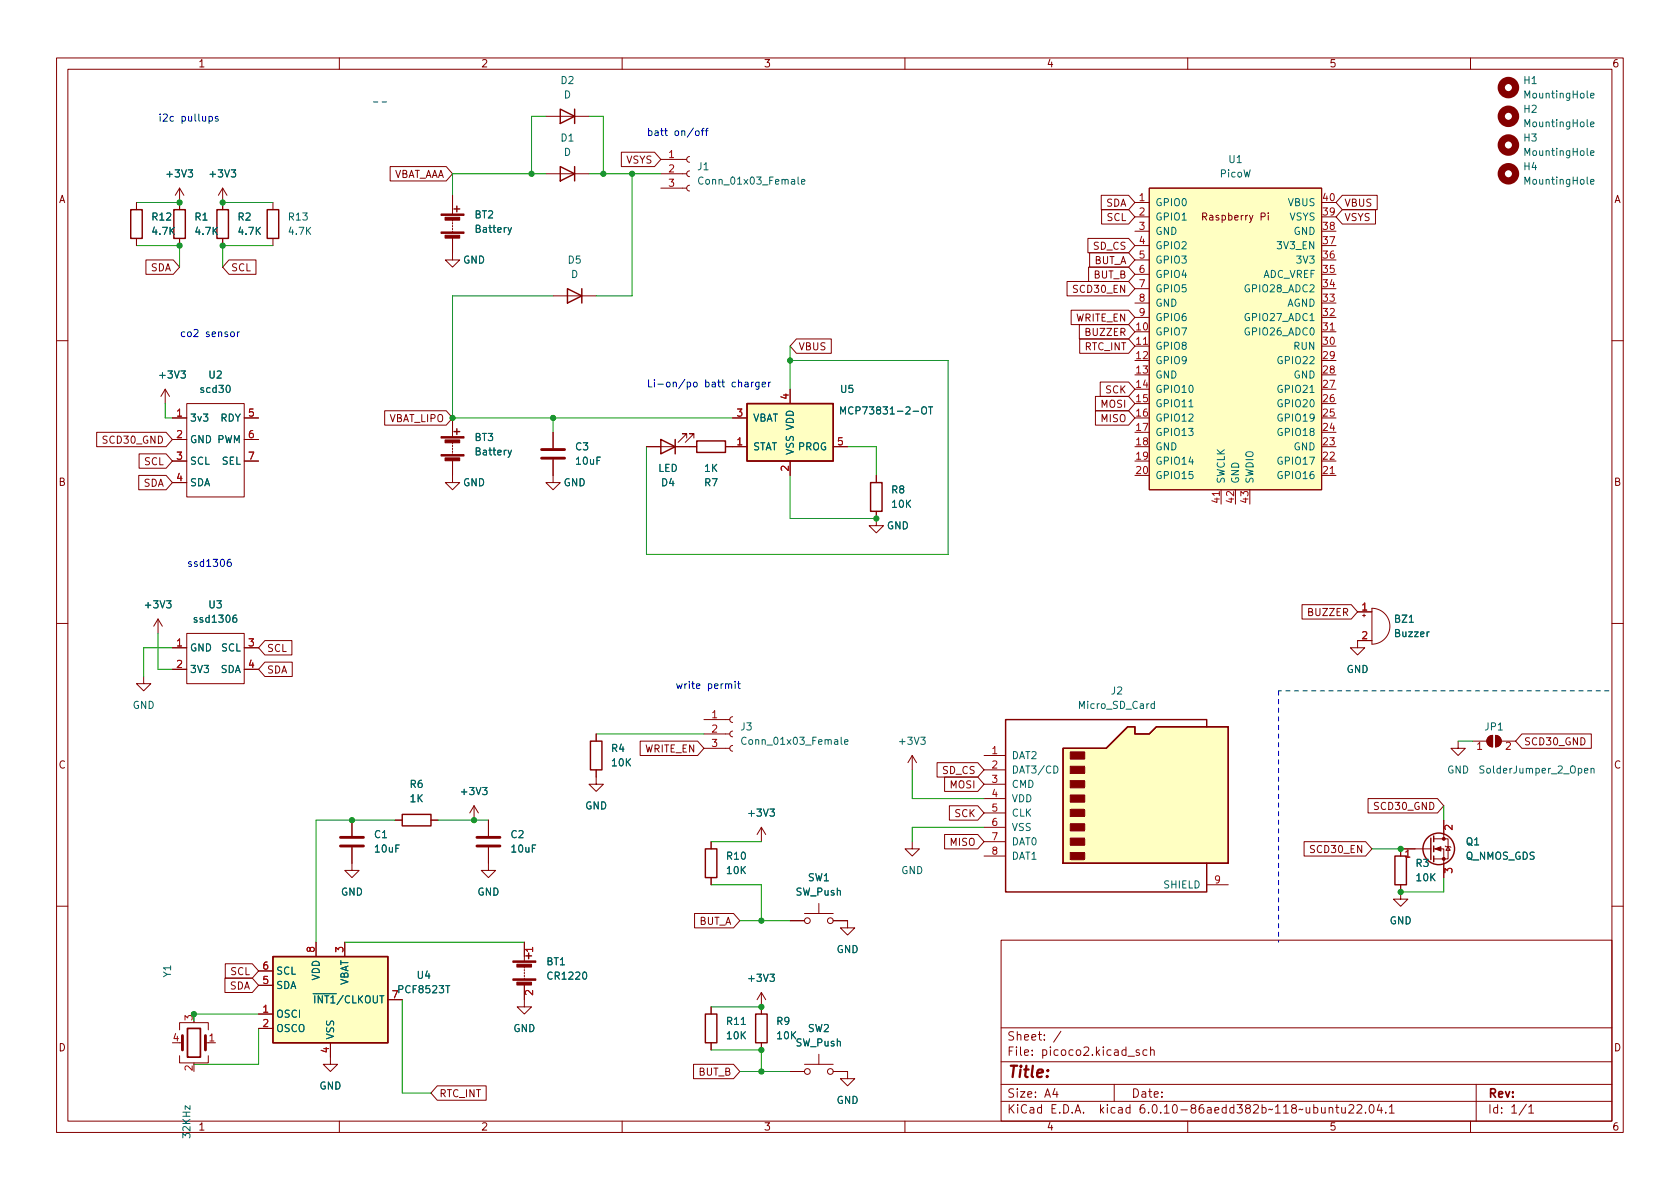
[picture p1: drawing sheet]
<svg xmlns="http://www.w3.org/2000/svg" width="297mm" height="210mm" viewBox="0 0 297 210" stroke-linecap="round" stroke-linejoin="round" font-family="sans-serif">
<g fill="none" stroke="#840000" stroke-width=".18">
<path d="M10 10.2h277v190.1h-277zM12 12.2h273v186.1h-273zM60 10.2v2M110 10.2v2M160 10.2v2M210 10.2v2M260 10.2v2M24.1 35.8v1.3M31.7 33.3l-.7 1.2M31.7 33.3v3.8M31.7 33.3l.8 1.2M39.4 33.3v3.8"/>
<path d="M39.4 33.3l-.8 1.2M39.4 33.3l.7 1.2M48.3 35.8v1.3M69 29.5h9.9l1.1 1.2-1.1 1.3h-9.9zM80 34.5v3.3M80 38.9v.2M80 39.4v.2M80 39.9v.2M96.5 30.7h7.6M96.5 20.6h7.6M109.9 26.9h5.8l1.1 1.3-1.1 1.3h-5.8zM116.8 30.7h4.6"/>
<path d="M116.8 33.3h4.6M116.8 28.2h4.6M121.9 32.8l-.3 .1-.2 .4 .2 .3 .3 .2M121.9 30.2l-.3 .2-.2 .3 .2 .4 .3 .1M121.9 27.7l-.3 .1-.2 .4 .2 .3 .3 .2M194.7 34.5h4.8l1.2 1.3-1.2 1.3h-4.8zM194.8 37.1h4.7l1.2 1.2-1.2 1.3h-4.7zM200.7 35.8h2.5M200.7 38.3h2.5M203.2 33.3h30.5v53.3h-30.5zM224.2 37.7v.1M224.2 38.1v.8"/>
<path d="M237.3 34.5h6.2v2.6h-6.2l-1.1-1.3zM237.3 37.1h5.9v2.5h-5.9l-1.1-1.3zM24.1 42.2v1.2M25.8 46h4.8l1.1 1.2-1.1 1.3h-4.8zM31.7 42.2v1.2M39.4 42.2v1.2M40.5 46h4.8v2.5h-4.8l-1.1-1.3zM48.3 42.2v1.2M80 42.2v3.8h1.3l-1.3 1.2-1.3-1.2h1.3M80 40.4v.2M80 40.9v.2M97.8 52.3h7.6"/>
<path d="M140.8 59.9h6.2v2.6h-6.2l-1.1-1.3zM188.7 49.8h10.8l1.2 1.2-1.2 1.3h-10.8zM189.4 54.9h10.1l1.2 1.2-1.2 1.3h-10.1zM190.8 57.4h8.7l1.2 1.3-1.2 1.2h-8.7zM190.9 59.9h8.6l1.2 1.3-1.2 1.3h-8.6zM192.4 42.2h7.1l1.2 1.2-1.2 1.3h-7.1zM192.5 47.2h7l1.2 1.3-1.2 1.3h-7zM192.7 44.7h6.8l1.2 1.3-1.2 1.2h-6.8zM200.7 40.9h2.5M200.7 43.4h2.5M200.7 46h2.5M200.7 48.5h2.5"/>
<path d="M200.7 51h2.5M200.7 53.6h2.5M200.7 56.1h2.5M233.7 58.7h2.5M10 60.2h2M17.1 76.4h12.3l1.1 1.3-1.1 1.3h-12.3zM29.2 68.8l-.8 1.3M29.2 68.8v2.6M29.2 68.8l.8 1.3M30.5 73.9h2.5M30.5 77.7h2.5M33 71.4h10.2v16.5h-10.2z"/>
<path d="M43.2 73.9h2.5M43.2 77.7h2.5M68 72.6h10.9l1.1 1.3-1.1 1.3h-10.9zM80 73.9v3.3M80 78.2v.3M80 78.7v.3M80 79.2v.3M80 79.8v.2M97.8 76.4v2.8M114.3 79h8.9M121.4 77.5v-.8h-.8h.8l-1.5 1.5M122.7 77.5v-.8h-.8h.8l-1.5 1.5"/>
<path d="M128.3 79h3.8M129.5 73.9h2.6M139.7 68.8v2.6M147.3 79h2.6M193.7 72.6h5.8l1.2 1.3-1.2 1.3h-5.8zM193.7 70.1h5.8l1.2 1.3-1.2 1.2h-5.8zM194.5 67.6h5l1.2 1.2-1.2 1.3h-5zM200.7 61.2h2.5M285 60.2h2M24.5 84.1h4.9l1.1 1.2-1.1 1.3h-4.9zM24.6 80.3h4.8l1.1 1.2-1.1 1.3h-4.8zM30.5 81.5h2.5"/>
<path d="M30.5 85.3h2.5M43.2 81.5h2.5M80 81.5v3.8h1.3l-1.3 1.3-1.3-1.3h1.3M80 80.3v.2M97.8 81.3v4h1.3l-1.3 1.3-1.3-1.3h1.3M139.7 81.5v2.6M154.9 90.4v2.6h1.3l-1.3 1.2-1.2-1.2h1.2M154.9 84.1v1.2M215.9 86.6v2.5M233.7 84.1h2.5M10 110.2h2M25.4 119.6v1.3h1.3l-1.3 1.3-1.3-1.3h1.3"/>
<path d="M27.9 109.5l-.7 1.2M27.9 109.5v2.5M27.9 109.5l.8 1.2M30.5 114.5h2.5M30.5 118.4h2.5M33 112h10.2v8.9h-10.2zM43.2 114.5h2.5M43.2 118.4h2.5M46.8 117.1h4.9v2.5h-4.9l-1.1-1.2zM46.8 113.3h4.8v2.5h-4.8l-1.1-1.3zM230.2 106.9h8.7l1.1 1.3-1.1 1.3h-8.7zM240 108.2h2.6"/>
<path d="M240.9 108.8h.5M241.2 108.6v.5M242.6 113.3h-2.6v1.2h1.3l-1.3 1.3-1.2-1.3h1.2M242.6 107.6a3.2 3.2 0 0 1 3.1 3.1 3.2 3.2 0 0 1-3.1 3.2zM285 110.2h2M105.4 136.1v2.6h1.3l-1.3 1.2-1.3-1.2h1.3M105.4 129.8v1.3M113.2 131.1h10.1l1.2 1.2-1.2 1.3h-10.1zM124.5 132.3h4.5M124.5 129.8h4.5M124.5 127.2h4.5M129.5 131.8l-.3 .2-.2 .3 .2 .4 .3 .1"/>
<path d="M129.5 129.3l-.3 .1-.2 .4 .2 .3 .3 .2M129.5 126.7l-.3 .2-.2 .3 .2 .4 .3 .2M161.3 133.6l-.8 1.3M161.3 133.6v2.5M161.3 133.6l.8 1.3M165.7 134.9h7.2l1.1 1.2-1.1 1.3h-7.2zM167 137.4h5.9l1.1 1.3-1.1 1.2h-5.9zM174 133.6h3.8M174 136.1h3.8M174 138.7h3.8M257.8 131.1v1.2h1.3l-1.3 1.3-1.3-1.3h1.3M260.3 131.1h2.6"/>
<path d="M263.2 130.3l.7-.3v2.1a1.02 1.02 0 0 1-.9-.7 1.02 1.02 0 0 1 .2-1.1zM264.4 130a1.02 1.02 0 0 1 1 1.1 1.02 1.02 0 0 1-1 1zM265.4 131.1h2.6M269.1 129.8h12.3v2.5h-12.3l-1.1-1.2zM62.2 149.9v4h1.3l-1.3 1.3-1.2-1.3h1.2M62.2 145v2.8M69.8 145h1.3M76.2 145h1.3M83.8 142.5l-.7 1.3M83.8 142.5v2.5M83.8 142.5l.8 1.3M86.4 149.9v4h1.2l-1.2 1.3-1.3-1.3h1.3"/>
<path d="M86.4 145v2.8M125.7 148.8v1.3M125.7 155.2v1.3M134.6 146.3v2.5M134.6 146.3l-.7 1.3M134.6 146.3l.8 1.3M144.8 159.8v1.7M161.3 148.8v1.3h1.3l-1.3 1.3-1.3-1.3h1.3M167 147.6h5.9l1.1 1.2-1.1 1.3h-5.9zM167.9 142.5h5l1.1 1.3-1.1 1.2h-5zM174 141.2h3.8M174 143.8h3.8"/>
<path d="M174 146.3h3.8M174 148.8h3.8M174 151.4h3.8M213.4 156.5h3.8M230.6 148.8h10.9l1.1 1.3-1.1 1.3h-10.9zM241.9 141.2h12.3l1.1 1.3-1.1 1.3h-12.3zM247.6 156.5v2.5h1.3l-1.3 1.3-1.2-1.3h1.2M253 150.1h-5.4v1.3M253.5 150.1h1.8v5.1M253.5 148.3h2.5v3.6h-2.5M255.3 145v3.3M255.5 149.6l.2 .1h.7l.1 .2"/>
<path d="M256 149.7l.4 .7h-.7zM10 160.2h2M39.8 173h4.8l1.1 1.2-1.1 1.3h-4.8zM39.8 170.4h4.8l1.1 1.3-1.1 1.3h-4.8zM45.7 179.3h2.6M45.7 174.2h2.6M45.7 171.7h2.6M55.9 166.6v2.6M61 166.6v2.6M68.6 176.8h2.5M92.7 174.2v3.8h1.3l-1.3 1.3-1.3-1.3h1.3M92.7 166.6v3.3"/>
<path d="M92.7 170.9v.3M92.7 171.4v.3M92.7 172v.2M92.7 172.5v.2M92.7 173v.2M122.8 161.5h6.9l1.1 1.3-1.1 1.3h-6.9zM125.7 178v1.3M134.6 175.5l-.7 1.3M134.6 175.5v3.8M134.6 175.5l.8 1.3M139.7 162.8h2.5M142.2 161.5h5.1"/>
<path d="M147.3 162.8h2.6v1.3h1.2l-1.2 1.2-1.3-1.2h1.3M177 166.3h108v32h-108zM285 160.2h2M31.7 182.1v-1.3h5.1v1.3M31.7 186.7v1.3h5.1v-1.3M31.7 184.4h.6M36.3 184.4h.5M45.7 181.9h2.6M58.4 184.4v3.8h1.3l-1.3 1.3-1.3-1.3h1.3M60 198.3v2M77.3 192h8.7v2.6h-8.7l-1.1-1.3zM110 198.3v2"/>
<path d="M122.6 188.2h7.1l1.1 1.3-1.1 1.2h-7.1zM125.7 184.4v1.3M134.6 184.4v1.3M139.7 189.5h2.5M142.2 188.2h5.1M144.8 186.4v1.8M147.3 189.5h2.6v1.2h1.2l-1.2 1.3-1.3-1.3h1.3M160 198.3v2M177 194.8h108M177 191.8h108M177 187.8h108M177 181.8h108"/>
<path d="M186.5 192.5l-.4 1h1M186.9 193v1M187.6 182.4l-1.3 1.9M197 191.8v3M199.4 186.8h1.2M201.4 185.7l-.3-.1-.2 .2v.3l.5 .1v.4h-.5M202.8 185.7l-.4-.1-.3 .3v.4l.1 .3h.6M203.4 185.8l.2-.2 .4 .1 .1 .9M203.4 185.1v1.5M210 198.3v2M235 196l.2-.2 .4 .1v.9M235 195.8v1"/>
<path d="M236.1 195.8h.6M236.4 195.3v1.3l.3 .2M237.2 195.8l.1 1h.3l.3-.1M237.9 195.8v1M238.5 195.5l.6-.2 .2 .2 .1 .3-1 1h1M239.9 195.5l.6-.2 .2 .2 .1 .3-.9 1h.9M241.4 196.7v.1M242.3 195.4l.1-.1a.81 .81 0 0 1 .6 .7 .81 .81 0 0 1-.3 .8h-.1a.81 .81 0 0 1-.6-.6 .81 .81 0 0 1 .3-.8zM243.9 195.3l-.4 1h.9M244.2 195.8v1M245 196.7v.1M245.6 195.8l.5-.5v1.5"/>
<path d="M245.6 196.8h.9M260 198.3v2M261 191.8v6.5M269.9 195.3l-1.3 1.9M270.3 195.8l.4-.5v1.5M270.3 196.8h.9"/>
<circle cx="142.7" cy="162.8" r=".51"/>
<circle cx="146.8" cy="162.8" r=".51"/>
<circle cx="142.7" cy="189.5" r=".51"/>
<circle cx="146.8" cy="189.5" r=".51"/>
</g>
<path d="M95.8 79.5h4M95.8 81h4M60.2 149.6h4.1M60.2 148.1h4.1M84.3 149.6h4.1M84.3 148.1h4.1M32.3 183.1v2.6M36.3 183.1v2.6" fill="none" stroke="#840000" stroke-width=".51"/>
<g fill="none" stroke="#840000" stroke-width="1.3">
<circle cx="266.7" cy="15.5" r="1.27"/>
<circle cx="266.7" cy="25.6" r="1.27"/>
<circle cx="266.7" cy="30.7" r="1.27"/>
<circle cx="266.7" cy="20.6" r="1.27"/>
</g>
<g fill="none" stroke="#006464" stroke-width=".18">
<path d="M281.2 16.9l.6-.1v-.3h-.4l-.2 .2 .1 .6h.5M124.3 31.4a.6 .6 0 0 0-.8 .4 .6 .6 0 0 0 .6 .8l.2-.1M141.7 32.1l.6-.1v-.2l-.4-.1-.2 .2 .1 .6h.5M281.2 22l.6-.1v-.3h-.4l-.2 .1 .1 .7h.5M281.2 32.1l.6-.1v-.2l-.4-.1-.2 .2 .1 .6h.5M281.2 27.1l.6-.2v-.2l-.4-.1-.2 .2 .1 .6h.5M90.4 40.2l-.4 1.2-.2 .1M90.4 79.6l-.4 1.2-.2 .1M148.6 73.2v-1.3l.5 .9 .4-.9v1.3M164.2 71.9h.7M164.5 71.9v1.3M210.2 71.9h.7"/>
<path d="M41.8 108.8h-.4a.86 .86 0 0 0 0 1.2l.4-.1 .1-.4-.3-.2h-.3l-.1 .2M131.9 130.5a.6 .6 0 0 0-.8 .4 .6 .6 0 0 0 .6 .7l.2-.1M149.3 131.2l.6-.1v-.3h-.4l-.2 .2 .1 .6h.5M186.3 135.4a.64 .64 0 0 1 .8 .7 .64 .64 0 0 1-.8 .6zM204.1 124.5l-.4-.1-.2 .3 .1 .5h.5M204.1 124v1.3M281.3 136l.2-.1h.3v.8M281.3 135.9v.8"/>
</g>
<g fill="none" stroke="#840000" stroke-width=".25">
<path d="M99.1 19.3l2.5 1.3-2.5 1.2zM101.6 19.3v2.5M23.1 37.1h2v5.1h-2zM30.7 37.1h2.1v5.1h-2.1zM38.4 37.1h2v5.1h-2zM47.2 37.1h2.1v5.1h-2.1zM80.3 37h1M80.8 36.4v1.1M99.1 29.5l2.5 1.2-2.5 1.3zM101.6 29.5v2.5M100.3 51l2.6 1.3-2.6 1.3zM102.9 51v2.6"/>
<path d="M80.3 76.3h1M80.8 75.8v1M116.8 77.7l2.6 1.3-2.6 1.3zM119.4 77.7v2.6M123.2 78h5.1v2h-5.1zM132.1 71.4h15.2v10.1h-15.2zM153.9 85.3h2.1v5.1h-2.1zM104.4 131.1h2v5h-2zM188 132.3h7.6l3.8-3.8h1.3v1.3h2.5l1.3-1.3h12.7v24.1h-29.2zM213.4 128.5v-1.3h-35.6v30.5h35.6v-5.1M71.1 144h5.1v2h-5.1zM124.7 150.1h2v5.1h-2z"/>
<path d="M246.6 151.4h2.1v5.1h-2.1zM253 148.2v3.8M253.5 147.8v1M253.5 149.6v1M253.5 151.4v1M48.3 169.2h20.3v15.2h-20.3zM93 169h1M93.5 168.5v1M124.7 179.3h2v5.1h-2zM133.6 179.3h2v5.1h-2z"/>
<circle cx="254.4" cy="150.1" r="2.79"/>
</g>
<path d="M33.1 181.9h2.3v5h-2.3z" fill="none" stroke="#840000" stroke-width=".3"/>
<g fill="#840000" stroke="#840000" stroke-width=".18">
<path d="M78 80.4h4v.2h-4z"/>
<path d="M78 77.2h4v.3h-4z"/>
<path d="M78.7 81h2.6v.5h-2.6z"/>
<path d="M78.7 77.8h2.6v.5h-2.6z"/>
<path d="M78 41h4v.3h-4z"/>
<path d="M78 37.8h4v.3h-4z"/>
<path d="M78.7 41.6h2.6v.5h-2.6z"/>
<path d="M78.7 38.4h2.6v.5h-2.6z"/>
<path d="M253.7 150.1l1.1-.4v.8z"/>
<path d="M263.2 130.3l.7-.3v2.1a1.02 1.02 0 0 1-.9-.7 1.02 1.02 0 0 1 .2-1.1z"/>
<path d="M264.4 130a1.02 1.02 0 0 1 1 1.1 1.02 1.02 0 0 1-1 1z"/>
<path d="M90.7 173.1h4v.2h-4z"/>
<path d="M90.7 169.9h4v.3h-4z"/>
<path d="M91.4 173.7h2.6v.5h-2.6z"/>
<path d="M91.4 170.5h2.6v.5h-2.6z"/>
<path d="M189.2 150.7h2.6v1.3h-2.6z"/>
<path d="M189.2 148.2h2.6v1.3h-2.6z"/>
<path d="M189.2 145.7h2.6v1.2h-2.6z"/>
<path d="M189.2 143.1h2.6v1.3h-2.6z"/>
<path d="M189.2 140.6h2.6v1.3h-2.6z"/>
<path d="M189.2 138h2.6v1.3h-2.6z"/>
<path d="M189.2 135.5h2.6v1.3h-2.6z"/>
<path d="M189.2 133h2.6v1.2h-2.6z"/>
<circle cx="255.3" cy="151.9" r=".25"/>
<circle cx="255.3" cy="148.3" r=".25"/>
</g>
<g fill="#ffffc2" stroke="#ffffc2" stroke-width=".18">
<path d="M203.2 33.3h30.5v53.3h-30.5z"/>
<path d="M48.3 169.2h20.3v15.2h-20.3z"/>
<path d="M188 132.3h7.6l3.8-3.8h1.3v1.3h2.5l1.3-1.3h12.7v24.1h-29.2z"/>
<path d="M132.1 71.4h15.2v10.1h-15.2z"/>
</g>
<g fill="none" stroke="#0000c2" stroke-width=".18">
<path d="M37 20.6h.3l.3 .2-.1 .6h-.5M37 20.6v1.3M38.5 20.6h-.3l-.1 .2v.1l.4 .2v.3h-.4M123.1 23.2l.3-.1 .2 .3v.3l-.2 .3-.3-.1-.1-.2zM124 23.1h.5M124.5 22.7l-.3 .2v1.1M124.7 23.1h.5M125.2 22.7l-.3 .2v1.1M40.9 58.7h.3l.2 .2v.4l-.2 .2h-.3l-.1-.2zM42 58.7v.8M42.3 58.7l-.3 .2M131.7 67.6h.5l.1 .8"/>
<path d="M132.3 67.9h-.4l-.2 .2 .2 .3h.4M132.9 67.6v.8M133.2 67.6l-.3 .2M134.2 67.6v1l-.2 .2h-.3M134.2 67.6h-.4l-.2 .2 .1 .6h.5M134.8 68l.6-.1-.1-.3h-.4l-.1 .2v.6h.5M135.9 67.6v.8M136.3 67.6l-.4 .2M40.8 98.9l-.4 .1a.86 .86 0 0 0 0 1.2l.4-.2 .1-.4-.2-.2h-.3l-.2 .2M128.8 121.1l.2-.2 .3 .1 .1 .8M130 120.5v.1M130 120.9v.9"/>
<path d="M130.4 120.9h.5M130.6 120.5v1.1l.3 .2"/>
</g>
<path d="M66 18h2.6M226.1 122.2v44.4M284.5 122.2h-58.4" fill="none" stroke="#0000c2" stroke-width=".18" stroke-dasharray=".8 .8"/>
<g fill="none" stroke="#009600" stroke-width=".18">
<path d="M24.1 35.8h7.6M39.4 35.8h8.9M96.5 30.7h-16.5v3.8M96.5 20.6h-2.5v10.1M104.1 20.6h2.6v10.1M104.1 30.7h12.7M111.8 30.7v21.6h-6.4M24.1 43.4h7.6v3.8M48.3 43.4h-8.9v3.8M97.8 52.3h-17.8v21.6h49.5M29.2 71.4v2.5h1.3M97.8 73.9v2.5"/>
<path d="M139.7 63.7h27.9v34.3h-53.3v-19M139.7 61.2v7.6M149.9 79h5v5.1M139.7 84.1v7.6h15.2M27.9 112v6.4h2.6M30.5 114.5h-5.1v5.1M105.4 129.8h19.1M161.3 136.1v5.1h12.7M257.8 131.1h2.5M69.8 145h-13.9v21.6M77.5 145h8.9M125.7 156.5h8.9v6.3"/>
<path d="M125.7 148.8h8.9M174 146.3h-12.7v2.5M242.6 150.1h5M255.3 142.5v2.5M255.3 155.2v2.5h-7.7M34.3 179.3h11.4M61 166.6h31.7M71.1 176.8v16.5h5.1M125.7 178h8.9M130.8 162.8h8.9M45.7 181.9v6.3h-11.4M125.7 185.7h8.9v3.8"/>
<path d="M130.8 189.5h8.9"/>
</g>
<g fill="#009600" stroke="#009600" stroke-width=".18">
<circle cx="97.8" cy="73.9" r=".46"/>
<circle cx="111.8" cy="30.7" r=".46"/>
<circle cx="134.6" cy="162.8" r=".46"/>
<circle cx="139.7" cy="63.7" r=".46"/>
<circle cx="94" cy="30.7" r=".46"/>
<circle cx="106.7" cy="30.7" r=".46"/>
<circle cx="62.2" cy="145" r=".46"/>
<circle cx="34.3" cy="179.3" r=".46"/>
<circle cx="134.6" cy="185.7" r=".46"/>
<circle cx="83.8" cy="145" r=".46"/>
<circle cx="154.9" cy="91.7" r=".46"/>
<circle cx="134.6" cy="189.5" r=".46"/>
<circle cx="247.6" cy="150.1" r=".46"/>
<circle cx="247.6" cy="157.7" r=".46"/>
<circle cx="134.6" cy="178" r=".46"/>
<circle cx="80" cy="73.9" r=".46"/>
<circle cx="39.4" cy="35.8" r=".46"/>
<circle cx="39.4" cy="43.4" r=".46"/>
<circle cx="31.7" cy="35.8" r=".46"/>
<circle cx="31.7" cy="43.4" r=".46"/>
</g>
<text font-size="2.8" fill="#840000" x="178" y="190.6">Title:</text>
<g font-size="2.1" fill="#840000">
<text x="178" y="184">Sheet: /</text>
<text x="178" y="186.7">File: picoco2.kicad_sch</text>
<text x="178" y="196.9">KiCad E.D.A. kicad 6.0.10-86aedd382b~118~ubuntu22.04.1</text>
<text x="178" y="194.1">Size: A4</text>
<text x="200" y="194.1">Date:</text>
<text x="263" y="194.1">Rev:</text>
<text x="263" y="196.9">Id: 1/1</text>
</g>
<g font-size="1.8" fill="#840000">
<text x="35" y="11.9">1</text>
<text x="85" y="11.9">2</text>
<text x="135" y="11.9">3</text>
<text x="185" y="11.9">4</text>
<text x="235" y="11.9">5</text>
<text x="285" y="11.9">6</text>
<text x="110.7" y="28.9">VSYS</text>
<text x="10.3" y="35.9">A</text>
<text x="69" y="31.5">VBAT_AAA</text>
<text x="285.3" y="35.9">A</text>
<text x="195.5" y="36.5">SDA</text>
<text x="195.7" y="39.1">SCL</text>
<text x="213" y="39">Raspberry Pi</text>
<text x="237.6" y="36.5">VBUS</text>
<text x="237.6" y="39.1">VSYS</text>
<text x="26.6" y="48">SDA</text>
<text x="40.8" y="48">SCL</text>
<text x="193.3" y="44.2">SD_CS</text>
<text x="193.3" y="46.7">BUT_A</text>
<text x="190.1" y="51.8">SCD30_EN</text>
<text x="193.3" y="49.2">BUT_B</text>
<text x="190.1" y="56.9">WRITE_EN</text>
<text x="192.1" y="59.4">BUZZER</text>
<text x="141.1" y="61.9">VBUS</text>
<text x="191.8" y="61.9">RTC_INT</text>
<text x="195.5" y="69.6">SCK</text>
<text x="68.7" y="74.6">VBAT_LIPO</text>
<text x="194.7" y="74.6">MISO</text>
<text x="194.7" y="72.1">MOSI</text>
<text x="18.4" y="78.4">SCD30_GND</text>
<text x="25.5" y="82.3">SCL</text>
<text x="10.3" y="85.9">B</text>
<text x="25.3" y="86.1">SDA</text>
<text x="285.3" y="85.9">B</text>
<text x="231.4" y="108.9">BUZZER</text>
<text x="47.1" y="119.1">SDA</text>
<text x="47.1" y="115.3">SCL</text>
<text x="269.4" y="131.8">SCD30_GND</text>
<text x="10.3" y="135.9">C</text>
<text x="113.9" y="133.1">WRITE_EN</text>
<text x="166.7" y="136.9">SD_CS</text>
<text x="285.3" y="135.9">C</text>
<text x="168" y="139.4">MOSI</text>
<text x="243.2" y="143.2">SCD30_GND</text>
<text x="168" y="149.6">MISO</text>
<text x="168.8" y="144.5">SCK</text>
<text x="232" y="150.8">SCD30_EN</text>
<text x="123.5" y="163.5">BUT_A</text>
<text x="40.8" y="172.4">SCL</text>
<text x="40.6" y="175">SDA</text>
<text x="10.3" y="185.9">D</text>
<text x="285.3" y="185.9">D</text>
<text x="123.5" y="190.2">BUT_B</text>
<text x="77.6" y="194">RTC_INT</text>
<text x="35" y="199.9">1</text>
<text x="85" y="199.9">2</text>
<text x="135" y="199.9">3</text>
<text x="185" y="199.9">4</text>
<text x="235" y="199.9">5</text>
<text x="285" y="199.9">6</text>
</g>
<g font-size="1.8" fill="#006464">
<text x="99.2" y="14.9">D2</text>
<text x="99.7" y="17.4">D</text>
<text x="269.5" y="14.9">H1</text>
<text x="269.8" y="17.4">MountingHole</text>
<text x="269.5" y="19.9">H2</text>
<text x="269.8" y="22.5">MountingHole</text>
<text x="99.2" y="25">D1</text>
<text x="99.7" y="27.6">D</text>
<text x="217.3" y="28.8">U1</text>
<text x="269.5" y="25">H3</text>
<text x="269.8" y="27.6">MountingHole</text>
<text x="29.7" y="31.4">+3V3</text>
<text x="37.3" y="31.4">+3V3</text>
<text x="123.4" y="30.1">J1</text>
<text x="124.2" y="32.6">Conn_01x03_Female</text>
<text x="215.7" y="31.4">PicoW</text>
<text x="269.5" y="30.1">H4</text>
<text x="269.8" y="32.6">MountingHole</text>
<text x="27" y="39">R12</text>
<text x="27" y="41.5">4.7K</text>
<text x="34.5" y="39">R1</text>
<text x="34.6" y="41.5">4.7K</text>
<text x="42.1" y="39">R2</text>
<text x="42.3" y="41.5">4.7K</text>
<text x="51.1" y="39">R13</text>
<text x="51.2" y="41.5">4.7K</text>
<text x="84" y="38.6">BT2</text>
<text x="84.2" y="41.1">Battery</text>
<text x="204.2" y="36.4">GPIO0</text>
<text x="204.2" y="39">GPIO1</text>
<text x="204.2" y="41.5">GND</text>
<text x="227.8" y="36.4">VBUS</text>
<text x="227.9" y="39">VSYS</text>
<text x="228.7" y="41.5">GND</text>
<text x="81.9" y="46.6">GND</text>
<text x="100.5" y="46.6">D5</text>
<text x="204.2" y="44.1">GPIO2</text>
<text x="204.2" y="46.6">GPIO3</text>
<text x="226.1" y="44.1">3V3_EN</text>
<text x="229.5" y="46.6">3V3</text>
<text x="101" y="49.1">D</text>
<text x="204.2" y="49.1">GPIO4</text>
<text x="204.2" y="51.7">GPIO5</text>
<text x="220.5" y="51.7">GPIO28_ADC2</text>
<text x="223.1" y="49.1">ADC_VREF</text>
<text x="204.2" y="59.3">GPIO7</text>
<text x="204.2" y="54.2">GND</text>
<text x="204.2" y="56.8">GPIO6</text>
<text x="220.5" y="59.3">GPIO26_ADC0</text>
<text x="220.5" y="56.8">GPIO27_ADC1</text>
<text x="227.5" y="54.2">AGND</text>
<text x="204.2" y="61.8">GPIO8</text>
<text x="204.2" y="64.4">GPIO9</text>
<text x="226.3" y="64.4">GPIO22</text>
<text x="228.8" y="61.8">RUN</text>
<text x="28.4" y="66.9">+3V3</text>
<text x="35.6" y="69.5">scd30</text>
<text x="37" y="66.9">U2</text>
<text x="148.7" y="69.5">U5</text>
<text x="204.2" y="66.9">GND</text>
<text x="204.2" y="69.5">GPIO10</text>
<text x="226.3" y="69.5">GPIO21</text>
<text x="228.7" y="66.9">GND</text>
<text x="33.5" y="74.5">3v3</text>
<text x="38.9" y="74.5">RDY</text>
<text x="84" y="78">BT3</text>
<text x="133.1" y="74.5">VBAT</text>
<text x="149.9" y="73.3">MCP73831-2-OT</text>
<text x="204.2" y="72">GPIO11</text>
<text x="204.2" y="74.5">GPIO12</text>
<text x="204.2" y="77.1">GPIO13</text>
<text x="226.3" y="77.1">GPIO18</text>
<text x="226.3" y="74.5">GPIO19</text>
<text x="226.3" y="72">GPIO20</text>
<text x="33.5" y="78.4">GND PWM</text>
<text x="33.5" y="82.2">SCL</text>
<text x="39.2" y="82.2">SEL</text>
<text x="84.2" y="80.5">Battery</text>
<text x="101.8" y="79.6">C3</text>
<text x="101.9" y="82.2">10uF</text>
<text x="116.3" y="83.4">LED</text>
<text x="124.6" y="83.4">1K</text>
<text x="133.1" y="79.6">STAT</text>
<text x="140.3" y="80.5" transform="rotate(-90 140.3 80.5)">VSS VDD</text>
<text x="141.1" y="79.6">PROG</text>
<text x="204.2" y="79.6">GND</text>
<text x="204.2" y="82.2">GPIO14</text>
<text x="226.3" y="82.2">GPIO17</text>
<text x="228.7" y="79.6">GND</text>
<text x="33.5" y="86">SDA</text>
<text x="81.9" y="86">GND</text>
<text x="99.6" y="86">GND</text>
<text x="117" y="86">D4</text>
<text x="124.6" y="86">R7</text>
<text x="157.7" y="87.2">R8</text>
<text x="157.8" y="89.8">10K</text>
<text x="204.2" y="84.7">GPIO15</text>
<text x="216.5" y="85.6" transform="rotate(-90 216.5 85.6)">SWCLK</text>
<text x="219.1" y="85.6" transform="rotate(-90 219.1 85.6)">GND</text>
<text x="221.6" y="85.6" transform="rotate(-90 221.6 85.6)">SWDIO</text>
<text x="226.3" y="84.7">GPIO16</text>
<text x="156.8" y="93.6">GND</text>
<text x="25.9" y="107.6">+3V3</text>
<text x="37" y="107.6">U3</text>
<text x="34.6" y="110.1">ssd1306</text>
<text x="246.6" y="110.1">BZ1</text>
<text x="246.7" y="112.6">Buzzer</text>
<text x="33.5" y="115.2">GND</text>
<text x="33.5" y="119">3V3</text>
<text x="38.9" y="119">SDA</text>
<text x="39.1" y="115.2">SCL</text>
<text x="238.1" y="119">GND</text>
<text x="23.4" y="125.3">GND</text>
<text x="190.9" y="125.3">Micro_SD_Card</text>
<text x="196.5" y="122.8">J2</text>
<text x="131" y="129.2">J3</text>
<text x="131.8" y="131.7">Conn_01x03_Female</text>
<text x="159.2" y="131.7">+3V3</text>
<text x="262.6" y="129.2">JP1</text>
<text x="108.1" y="133">R4</text>
<text x="108.3" y="135.5">10K</text>
<text x="178.8" y="134.2">DAT2</text>
<text x="178.8" y="136.8">DAT3/CD</text>
<text x="255.8" y="136.8">GND</text>
<text x="262.1" y="136.8">SolderJumper_2_Open</text>
<text x="72.5" y="139.3">R6</text>
<text x="72.5" y="141.9">1K</text>
<text x="81.7" y="140.6">+3V3</text>
<text x="103.4" y="143.1">GND</text>
<text x="178.8" y="139.3">CMD</text>
<text x="178.8" y="141.9">VDD</text>
<text x="66.2" y="148.2">C1</text>
<text x="90.4" y="148.2">C2</text>
<text x="132.5" y="144.4">+3V3</text>
<text x="178.8" y="144.4">CLK</text>
<text x="178.8" y="146.9">VSS</text>
<text x="178.8" y="149.5">DAT0</text>
<text x="259.3" y="149.5">Q1</text>
<text x="66.4" y="150.7">10uF</text>
<text x="90.5" y="150.7">10uF</text>
<text x="128.6" y="152">R10</text>
<text x="128.6" y="154.6">10K</text>
<text x="142.9" y="155.8">SW1</text>
<text x="159.3" y="154.6">GND</text>
<text x="178.8" y="152">DAT1</text>
<text x="250.4" y="153.3">R3</text>
<text x="250.5" y="155.8">10K</text>
<text x="259.1" y="152">Q_NMOS_GDS</text>
<text x="60.3" y="158.4">GND</text>
<text x="84.4" y="158.4">GND</text>
<text x="140.7" y="158.4">SW_Push</text>
<text x="205.9" y="157.1">SHIELD</text>
<text x="245.7" y="163.4">GND</text>
<text x="30.2" y="172.8" transform="rotate(-90 30.2 172.8)">Y1</text>
<text x="48.8" y="172.3">SCL</text>
<text x="56.5" y="173.4" transform="rotate(-90 56.5 173.4)">VDD</text>
<text x="73.8" y="173.1">U4</text>
<text x="96.7" y="170.7">BT1</text>
<text x="97" y="173.2">CR1220</text>
<text x="132.5" y="173.6">+3V3</text>
<text x="147.9" y="168.5">GND</text>
<text x="48.8" y="180">OSCI</text>
<text x="48.8" y="174.9">SDA</text>
<text x="55" y="177.4">~{INT1}/CLKOUT</text>
<text x="61.6" y="174.5" transform="rotate(-90 61.6 174.5)">VBAT</text>
<text x="70.7" y="175.6">PCF8523T</text>
<text x="48.8" y="182.5">OSCO</text>
<text x="59.1" y="183.9" transform="rotate(-90 59.1 183.9)">VSS</text>
<text x="90.7" y="182.5">GND</text>
<text x="128.6" y="181.2">R11</text>
<text x="128.6" y="183.8">10K</text>
<text x="137.3" y="181.2">R9</text>
<text x="137.5" y="183.8">10K</text>
<text x="140.7" y="185">SW_Push</text>
<text x="142.9" y="182.5">SW2</text>
<text x="56.5" y="192.7">GND</text>
<text x="147.9" y="195.2">GND</text>
<text x="33.7" y="201.1" transform="rotate(-90 33.7 201.1)">32KHz</text>
</g>
<g font-size="1.8" fill="#0000c2">
<text x="27.9" y="21.5">i2c pullups</text>
<text x="114.3" y="24">batt on/off</text>
<text x="31.7" y="59.6">co2 sensor</text>
<text x="114.3" y="68.5">Li-on/po batt charger</text>
<text x="33" y="100.2">ssd1306</text>
<text x="119.4" y="121.8">write permit</text>
</g>
<g font-size="1.8" fill="#a90000">
<text x="118.3" y="27.9">1</text>
<text x="118.3" y="30.5">2</text>
<text x="118.3" y="33">3</text>
<text x="201.4" y="35.6">1</text>
<text x="234" y="35.6">40</text>
<text x="201.4" y="38.1">2</text>
<text x="201.4" y="40.6">3</text>
<text x="234" y="40.6">38</text>
<text x="234" y="38.1">39</text>
<text x="201.4" y="43.2">4</text>
<text x="201.4" y="45.7">5</text>
<text x="234" y="45.7">36</text>
<text x="234" y="43.2">37</text>
<text x="201.4" y="48.3">6</text>
<text x="201.4" y="50.8">7</text>
<text x="201.4" y="53.3">8</text>
<text x="234" y="53.3">33</text>
<text x="234" y="50.8">34</text>
<text x="234" y="48.3">35</text>
<text x="200.9" y="58.4">10</text>
<text x="201.4" y="55.9">9</text>
<text x="234" y="58.4">31</text>
<text x="234" y="55.9">32</text>
<text x="200.9" y="61">11</text>
<text x="200.9" y="63.5">12</text>
<text x="234" y="63.5">29</text>
<text x="234" y="61">30</text>
<text x="139.4" y="70.6" transform="rotate(-90 139.4 70.6)">4</text>
<text x="200.9" y="66">13</text>
<text x="200.9" y="68.6">14</text>
<text x="200.9" y="71.1">15</text>
<text x="234" y="71.1">26</text>
<text x="234" y="68.6">27</text>
<text x="234" y="66">28</text>
<text x="31.3" y="73.7">1</text>
<text x="31.3" y="77.5">2</text>
<text x="44" y="73.7">5</text>
<text x="44" y="77.5">6</text>
<text x="130.3" y="73.7">3</text>
<text x="200.9" y="73.7">16</text>
<text x="200.9" y="76.2">17</text>
<text x="234" y="76.2">24</text>
<text x="234" y="73.7">25</text>
<text x="31.3" y="81.3">3</text>
<text x="44" y="81.3">7</text>
<text x="130.3" y="78.7">1</text>
<text x="139.4" y="83.3" transform="rotate(-90 139.4 83.3)">2</text>
<text x="148.1" y="78.7">5</text>
<text x="200.9" y="78.7">18</text>
<text x="200.9" y="81.3">19</text>
<text x="200.9" y="83.8">20</text>
<text x="234" y="83.8">21</text>
<text x="234" y="81.3">22</text>
<text x="234" y="78.7">23</text>
<text x="31.3" y="85.1">4</text>
<text x="215.6" y="88.9" transform="rotate(-90 215.6 88.9)">41</text>
<text x="218.2" y="88.9" transform="rotate(-90 218.2 88.9)">42</text>
<text x="220.7" y="88.9" transform="rotate(-90 220.7 88.9)">43</text>
<text x="240.8" y="107.9">1</text>
<text x="240.8" y="113">2</text>
<text x="31.3" y="114.3">1</text>
<text x="31.3" y="118.1">2</text>
<text x="44" y="114.3">3</text>
<text x="44" y="118.1">4</text>
<text x="125.9" y="127">1</text>
<text x="125.9" y="129.5">2</text>
<text x="125.9" y="132.1">3</text>
<text x="175.4" y="133.3">1</text>
<text x="175.4" y="135.9">2</text>
<text x="261.1" y="132.6">1</text>
<text x="266.2" y="132.6">2</text>
<text x="175.4" y="138.4">3</text>
<text x="175.4" y="141">4</text>
<text x="175.4" y="143.5">5</text>
<text x="175.4" y="146">6</text>
<text x="175.4" y="148.6">7</text>
<text x="256.8" y="146.8" transform="rotate(-90 256.8 146.8)">2</text>
<text x="175.4" y="151.1">8</text>
<text x="248.4" y="151.6">1</text>
<text x="256.8" y="154.4" transform="rotate(-90 256.8 154.4)">3</text>
<text x="214.8" y="156.2">9</text>
<text x="46.5" y="174">5</text>
<text x="46.5" y="171.4">6</text>
<text x="55.6" y="168.4" transform="rotate(-90 55.6 168.4)">8</text>
<text x="60.7" y="168.4" transform="rotate(-90 60.7 168.4)">3</text>
<text x="94.2" y="168.4" transform="rotate(-90 94.2 168.4)">1</text>
<text x="46.5" y="179.1">1</text>
<text x="69.4" y="176.5">7</text>
<text x="94.2" y="176" transform="rotate(-90 94.2 176)">2</text>
<text x="30.6" y="184.1">4</text>
<text x="37" y="184.1">1</text>
<text x="46.5" y="181.6">2</text>
<text x="34" y="189.3" transform="rotate(-90 34 189.3)">2</text>
<text x="58.2" y="186.2" transform="rotate(-90 58.2 186.2)">4</text>
</g>
<text font-size="1.8" fill="#009600" x="34" y="180.4" transform="rotate(-90 34 180.4)">3</text>
</svg>
